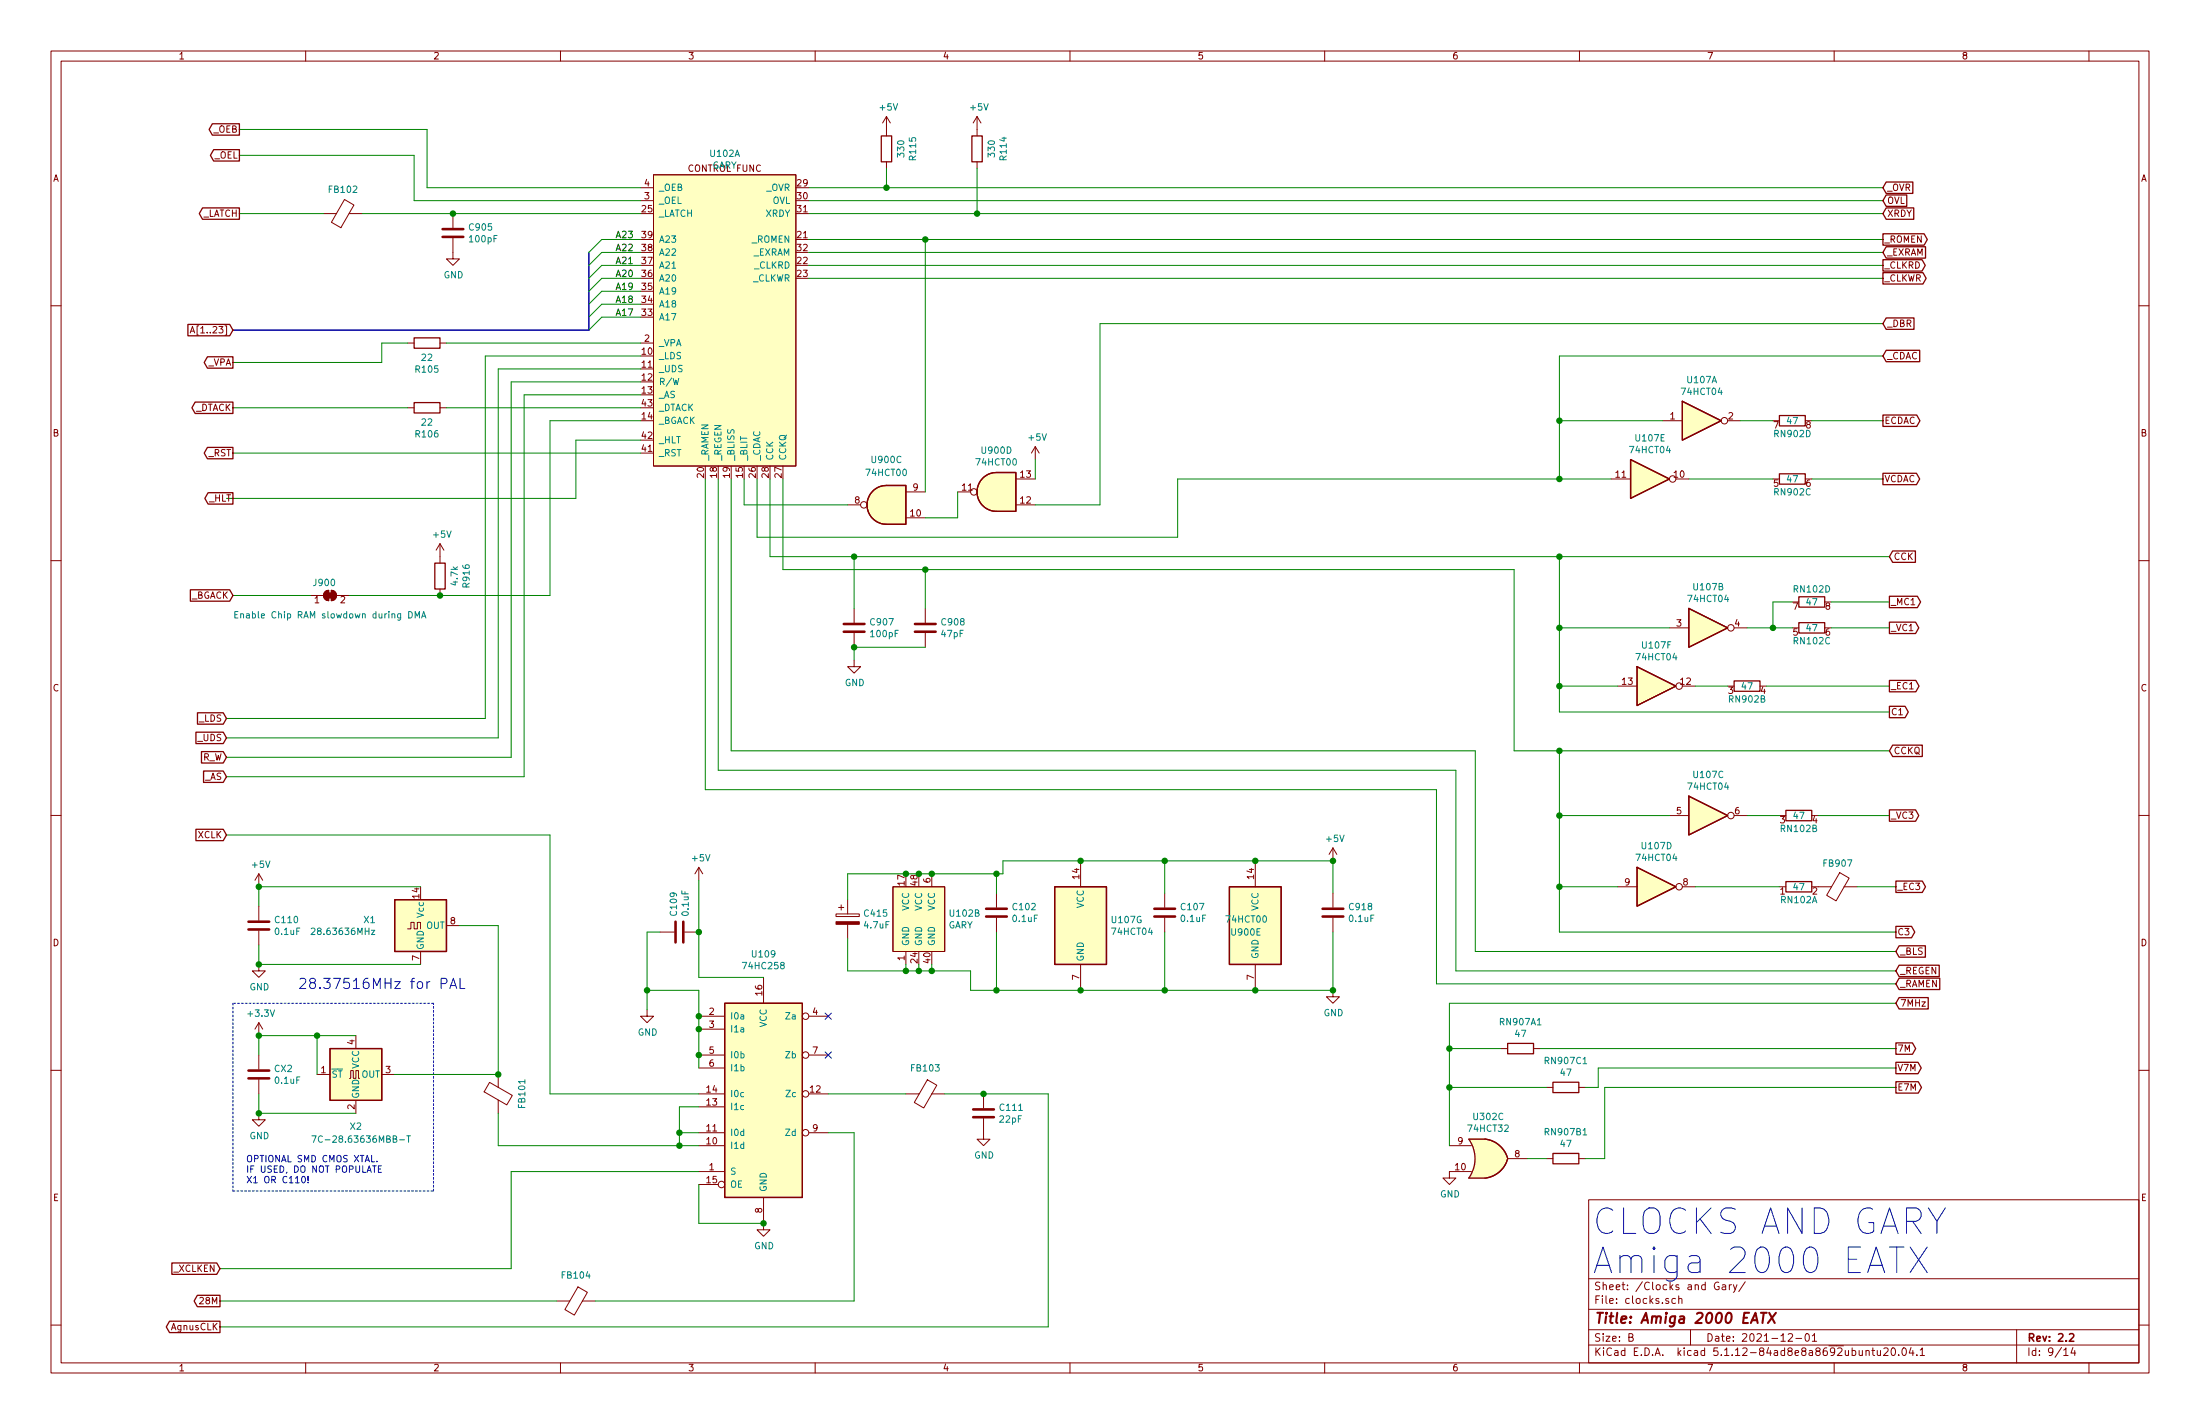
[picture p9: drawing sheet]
<svg xmlns="http://www.w3.org/2000/svg" width="432mm" height="279mm" viewBox="0 0 432 279" stroke-linecap="round" stroke-linejoin="round" font-family="sans-serif">
<g fill="none" stroke="#840000" stroke-width=".2">
<path d="M10 10h411.8v259.4h-411.8zM12 12h407.8v255.4h-407.8zM60 10v2M110 10v2M160 10v2M210 10v2M260 10v2M310 10v2M360 10v2M410 10v2M67.6 39.1l1.9 1.1-2.6 4.5-1.9-1.1zM125.7 39.4h2.6"/>
<path d="M125.7 36.8h2.6M128.3 34.3h27.9v57.1h-27.9zM174 22.9l-.8 1.2M174 22.9v3.8M174 31.8v1.2M174 22.9l.8 1.2M191.8 22.9l-.8 1.2M191.8 22.9v3.8M191.8 31.8v1.2M191.8 22.9l.7 1.2M10 60h2M63.5 41.9h2.5"/>
<path d="M68.5 41.9h2.6M88.9 46.7v4.1h1.3l-1.3 1.3-1.3-1.3h1.3M88.9 41.9v2.8M419.8 60h2M37.3 65.3l.5-1.2 .4 1.2M37.5 65h.6M80 67.3h1.3M86.4 67.3h1.2M125.7 67.3h2.6M80 80h1.3M86.4 80h1.2M166.4 99.1h2.5"/>
<path d="M177.8 96.5h3.8M188 96.5h2.5M199.4 99.1h3.8M199.4 94h3.8M203.2 87.6l-.8 1.3M203.2 87.6v2.6M203.2 87.6l.8 1.3M316.2 94h3.8M326.4 82.6h3.8M328.9 94h2.6M339.1 82.6h2.5M10 110h2"/>
<path d="M61 116.8h2.5M63.9 116.1l.6-.3v2.1a1.02 1.02 0 0 1-1-.7 1.02 1.02 0 0 1 .4-1.1zM65 115.8a1.02 1.02 0 0 1 1 1 1.02 1.02 0 0 1-1 1.1zM66 116.8h2.6M86.4 106.7l-.8 1.3M86.4 106.7v3.8M86.4 115.6v1.2M86.4 106.7l.7 1.3M167.6 119.4v2.8M177.8 101.6h3.8M181.6 119.4v2.8M419.8 110h2"/>
<path d="M167.6 129.5v1.3h1.3l-1.3 1.3-1.2-1.3h1.2M167.6 124.2v2.8M181.6 124.2v2.8M317.5 134.6h3.8M327.7 123.2h3.8M330.2 134.6h2.5M340.4 123.2h2.5M10 160h2M419.8 160h2M50.8 171.5v2.5M50.8 177.8v2.8M50.8 171.5l-.8 1.2"/>
<path d="M50.8 171.5l.8 1.2M137.2 170.2l-.8 1.3M137.2 170.2v2.5M137.2 170.2l.7 1.3M164.1 179.3h4.6v.5h-4.6zM164.6 178.1h1M165.1 177.5v1.1M166.4 176.5v2.8M175.3 174h10.1v12.7h-10.1zM182.9 171.5v2.5M195.6 175.3v2.8M212.1 168.9v5.1"/>
<path d="M228.6 175.3v2.8M246.4 168.9v5.1M261.6 166.4v2.5M261.6 175.3v2.8M261.6 166.4l-.7 1.2M261.6 166.4l.8 1.2M317.5 174h3.8M327.7 160h3.8M330.2 174h2.5M340.4 160h2.5M356.9 174h2.6M361.1 171.2l1.8 1.1-2.5 4.5-1.9-1.1z"/>
<path d="M361.9 174h2.6M50.8 189.2v1.3h1.3l-1.3 1.3-1.3-1.3h1.3M50.8 182.6v2.8M80 182.2h.6v-1.2h.7v1.2h.6v-1.2h.6v1.2M82.5 186.7v2.5M87.6 181.6h2.6M127 198.1v1.3h1.3l-1.3 1.3-1.3-1.3h1.3M129.5 182.9h2.8M134.4 182.9h2.8M137.2 199.4h5M149.9 191.8v5.1M158.7 199.4h3.9"/>
<path d="M166.4 181.4v2.8M177.8 186.7v2.5M195.6 180.1v2.8M212.1 189.2v5.1M228.6 180.1v2.8M246.4 189.2v5.1M261.6 194.3v1.3h1.3l-1.3 1.3-1.3-1.3h1.3M261.6 180.1v2.8M10 210h2M50.8 218.4v1.3h1.3l-1.3 1.3-1.3-1.3h1.3M50.8 200.7v2.5M50.8 207v2.8"/>
<path d="M50.8 211.8v2.8M50.8 200.7l-.8 1.2M50.8 200.7l.8 1.2M62.2 210.8h2.6M68.6 211.6h.2v-1.5h.5v1.5h.5v-1.5h.6v1.5h.2M69.8 203.2v2.5M69.8 215.9v2.5M74.9 210.8h2.6M96.1 212.4l4.5 2.5-1.1 1.9-4.5-2.6zM97.8 210.8v2.6M97.8 215.8v2.6M137.2 214.6h5"/>
<path d="M137.2 217.2h5M137.2 201.9h5M137.2 207h5M137.2 209.6h5M158.7 214.6h3.9M158.7 207h3.9M177.8 214.6h2.6M182 211.9l1.9 1-2.6 4.5-1.8-1.1zM182.9 214.6h2.5M193 219.5v4h1.3l-1.3 1.3-1.2-1.3h1.2M193 214.6v2.8M294.6 205.7h1.3"/>
<path d="M301 205.7h1.3M303.5 213.4h1.3M309.9 213.4h1.2M419.8 210h2M137.2 229.9h5M137.2 224.8h5M137.2 222.3h5M137.2 232.4h3.8M149.9 235v6.3h1.2l-1.2 1.3-1.3-1.3h1.3M158.7 222.3h3.9M284.5 224.8h4.3M288.8 229.9h-4.3v1.2h1.2l-1.2 1.3-1.3-1.3h1.3"/>
<path d="M295.9 227.3h3.8M303.5 227.3h1.3M309.9 227.3h1.2M311.8 235.4h108v32h-108zM10 260h2M109.2 255.3h2.6M113.4 252.5l1.9 1.1-2.6 4.4-1.8-1.1zM114.3 255.3h2.5M311.8 256.9h108M311.8 250.9h108M327.5 254.8h-.4l-.2 .2 .1 .2 .5 .1v.4h-.6M328.9 254.8h-.5l-.3 .2 .2 .7h.6"/>
<path d="M329.5 254.9l.2-.1h.4v1M329.5 254.3v1.5M419.8 260h2M60 267.4v2M110 267.4v2M160 267.4v2M210 267.4v2M260 267.4v2M310 267.4v2M311.8 263.9h108M311.8 260.9h108M319.7 262.4l.7-.1 .1-.2-.1-.4h-.7v1.5h.6l.2-.2 .1-.3-.4-.3"/>
<path d="M331.8 260.9v3M351 261.8l.6-.1 .2 .4-.9 1.1h.9M352.5 262.6h1.1M354.4 261.8l.4-.1a.94 .94 0 0 1 0 1.5 .82 .82 0 0 1-.4-1.4zM355.7 262.1l.4-.4v1.5M355.7 263.2h.9M360 267.4v2M366.2 265.1l.2-.1h.4l.1 1M366.2 265v1M367.4 265h.5M367.6 264.5v1.3l.3 .2M368.5 265v.8a.37 .37 0 0 0 .6 0"/>
<path d="M369.1 265v1M369.7 264.6l.6-.1 .2 .1 .1 .3-.9 1.1h.9M371.3 264.6l.2-.1a.8 .8 0 0 1 .6 .7 .8 .8 0 0 1-.6 .8l-.2-.2-.1-.4zM372.7 265.8v.2M373.5 264.6l.2-.1a.8 .8 0 0 1 .5 .7 .8 .8 0 0 1-.5 .8l-.2-.2-.2-.4zM375.1 264.4l-.4 1.1h1M375.4 265v1M376.2 265.8v.2M376.9 264.9l.4-.4v1.5M376.9 266h.8M395.8 260.9v6.5M405.1 264.9l.4-.4v1.5"/>
<path d="M405.1 266h.8M406.9 264.4l-.4 1.1h.9M407.2 265v1M410 267.4v2"/>
<circle cx="169.5" cy="99.1" r=".63"/>
<circle cx="191.1" cy="96.5" r=".63"/>
<circle cx="328.3" cy="94" r=".63"/>
<circle cx="338.5" cy="82.5" r=".63"/>
<circle cx="329.6" cy="134.6" r=".63"/>
<circle cx="339.7" cy="123.2" r=".63"/>
<circle cx="329.6" cy="174" r=".63"/>
<circle cx="339.7" cy="160" r=".63"/>
<circle cx="158.1" cy="199.4" r=".63"/>
<circle cx="158.1" cy="214.6" r=".63"/>
<circle cx="158.1" cy="207" r=".63"/>
<circle cx="141.6" cy="232.4" r=".63"/>
<circle cx="158.1" cy="222.2" r=".63"/>
</g>
<path d="M406.2 261.8l.6-.1 .2 .4-.9 1.1h.9" fill="none" stroke="#840000" stroke-width=".3"/>
<path d="M345.6 257.6h1.2M346.2 257.6l-.3 2M347.2 257.6l1.1 2M348.6 257.6l-1.6 2" fill="none" stroke="#840000" stroke-width=".41"/>
<g fill="none" stroke="#840000" stroke-width=".25">
<path d="M41.7 24.3h5.3v2.2h-5.3l-.7-1.1zM41.9 29.4h5.1v2.2h-5.1l-.6-1.1zM173 26.7h2v5.1h-2zM190.8 26.7h2v5.1h-2zM370.2 38.3h4v2.2h-4l-.6-1.1zM370.2 35.7h5.2v2.2h-5.2l-.6-1.1zM39.8 40.8h7.2v2.2h-7.2l-.7-1.1zM369.6 51h7.6l.7 1.1-.7 1.1h-7.6zM369.6 53.5h7.8l.7 1.1-.7 1.1h-7.8zM369.6 45.9h8l.7 1.1-.7 1.1h-8zM370.2 40.8h5.4v2.2h-5.4l-.6-1.1zM370.2 48.4h7.7v2.2h-7.7l-.6-1.1z"/>
<path d="M36.9 63.7h8.2l.6 1.1-.6 1.1h-8.2zM38.3 78.9h7.4v2.2h-7.4l-.6-1.1zM40.7 70h5v2.2h-5l-.6-1.1zM81.3 66.3h5.1v2h-5.1zM81.3 79h5.1v2h-5.1zM330.2 78.7l7.6 3.9-7.6 3.8zM370.2 62.4h5.5v2.2h-5.5l-.6-1.1zM370.2 68.7h6.6v2.3h-6.6l-.6-1.1zM40.7 87.8h5v2.2h-5l-.6-1.1zM40.8 96.7h4.9v2.2h-4.9l-.6-1.1zM171.3 96.4a3.7 3.7 0 0 1 2.7-1.1h3.8v7.6h-3.8a3.8 3.8 0 0 1-3.5-2.4 3.8 3.8 0 0 1 .8-4.1zM192.9 93.8a3.7 3.7 0 0 1 2.7-1.1h3.8v7.6h-3.8a3.8 3.8 0 0 1-3.5-2.3 3.8 3.8 0 0 1 .8-4.2z"/>
<path d="M320 90.2l7.7 3.8-7.7 3.8zM349.2 93h5.1v2h-5.1zM349.2 81.5h5.1v2.1h-5.1zM369.6 92.9h6.5l.7 1.1-.7 1.1h-6.5zM369.6 81.4h6.6l.6 1.2-.6 1.1h-6.6zM37.4 115.7h7.7l.6 1.1-.6 1.2h-7.7zM85.3 110.5h2.1v5.1h-2.1zM331.5 119.4l7.6 3.8-7.6 3.8zM353.1 117.1h5v2h-5zM370.8 117h5.5l.7 1.1-.7 1.1h-5.5zM371.5 108.1h4.4v2.2h-4.4l-.7-1.1zM38.8 139.9h5l.6 1.1-.6 1.1h-5z"/>
<path d="M321.3 130.8l7.6 3.8-7.6 3.8zM340.4 133.6h5v2h-5zM353.1 122.2h5v2h-5zM370.8 138.6h3.1l.6 1.1-.6 1.1h-3.1zM370.8 133.5h5.2l.7 1.1-.7 1.1h-5.2zM370.8 122.1h5.2l.6 1.1-.6 1.1h-5.2zM38.5 143.7h5.3l.6 1.1-.6 1.1h-5.3zM39.5 147.5h4.3l.6 1.1-.6 1.1h-4.3zM40 151.3h3.8l.6 1.1-.6 1.1h-3.8zM331.5 156.2l7.6 3.8-7.6 3.8zM350.5 159h5.1v2h-5.1zM370.8 158.9h5.2l.6 1.1-.6 1.1h-5.2z"/>
<path d="M371.5 146.2h5.8v2.2h-5.8l-.7-1.1zM38.5 162.7h5.3l.6 1.1-.6 1.1h-5.3zM77.5 176.5h10.1v10.2h-10.1zM207 174h10.2v15.2h-10.2zM241.3 174h10.2v15.2h-10.2zM321.3 170.2l7.6 3.8-7.6 3.8zM350.5 173h5.1v2h-5.1zM372.1 172.9h5.2l.6 1.1-.6 1.1h-5.2zM142.2 196.9h15.3v38.1h-15.3zM372.1 181.8h3.1l.6 1.1-.6 1.1h-3.1zM372.7 189.4h7.9v2.2h-7.9l-.6-1.1zM372.7 185.6h5.2v2.2h-5.2l-.6-1.1z"/>
<path d="M372.7 191.9h8v2.3h-8l-.6-1.2zM372.7 195.7h5.8v2.3h-5.8l-.6-1.1zM64.8 205.7h10.1v10.2h-10.1zM295.9 204.7h5.1v2.1h-5.1zM304.8 212.3h5.1v2.1h-5.1zM372.1 204.6h3.3l.6 1.1-.6 1.2h-3.3zM372.1 208.4h4.4l.6 1.2-.6 1.1h-4.4zM372.1 212.2h4.4l.6 1.2-.6 1.1h-4.4zM288.3 223.5h3.2a5.2 5.2 0 0 1 4.4 3.8M288.3 223.5a6.6 6.6 0 0 1 0 7.6M295.9 227.4a5.2 5.2 0 0 1-4.4 3.8l-3.2-.1M304.8 226.3h5.1v2h-5.1z"/>
<path d="M33.3 259.2h9.9v2.3h-9.9l-.7-1.1zM33.7 247.8h8.8l.7 1.1-.7 1.1h-8.8zM38.7 254.2h4.5v2.2h-4.5l-.6-1.1z"/>
</g>
<g fill="none" stroke="#840000" stroke-width=".51">
<path d="M86.9 46.5h4M86.9 45h4M165.6 124h4.1M165.6 122.4h4.1M179.6 124h4M179.6 122.4h4M193.5 179.8h4.1M193.5 178.3h4.1M226.6 179.8h4M226.6 178.3h4M259.6 179.8h4.1M259.6 178.3h4.1"/>
<path d="M48.8 182.4h4M48.8 180.8h4M132.6 180.8v4.1M134.1 180.8v4.1M48.8 211.6h4M48.8 210.1h4M191 219.2h4.1M191 217.7h4.1"/>
</g>
<g fill="#840000" stroke="#840000" stroke-width=".2">
<path d="M63.9 116.1l.6-.3v2.1a1.02 1.02 0 0 1-1-.7 1.02 1.02 0 0 1 .4-1.1z"/>
<path d="M65 115.8a1.02 1.02 0 0 1 1 1 1.02 1.02 0 0 1-1 1.1z"/>
<path d="M64.3 116.3h1v1h-1z"/>
<path d="M164.1 180.8h4.6v.6h-4.6z"/>
</g>
<g fill="none" stroke="#008484" stroke-width=".2">
<path d="M46.7 120h-.6v1.3h.6M80.2 120a.64 .64 0 0 1 .7 .6 .64 .64 0 0 1-.7 .7zM46.1 120.6h.4M81.5 121.3v-1.3l.4 .9 .4-.9v1.3M82.8 121.3l.4-1.3 .4 1.3M82.9 120.9h.6M61.1 182.2l.5-.1 .2 .3-.8 1h.8M72.9 182.5h.7l-.7 .9h.7M61.2 222.9h.9l-.6 1.2M78.4 223.6h1M79.8 222.9h.8M80.2 222.9v1.2"/>
<path d="M310.7 222.7h.7"/>
</g>
<g fill="#ffffc2" stroke="#ffffc2" stroke-width=".2">
<path d="M207 174h10.2v15.2h-10.2z"/>
<path d="M192.9 93.8a3.7 3.7 0 0 1 2.7-1.1v7.6a3.8 3.8 0 0 1-3.5-2.3 3.8 3.8 0 0 1 .8-4.2z"/>
<path d="M195.6 92.7h3.8v7.6h-3.8z"/>
<path d="M171.3 96.4a3.7 3.7 0 0 1 2.7-1.1v7.6a3.8 3.8 0 0 1-3.5-2.4 3.8 3.8 0 0 1 .8-4.1z"/>
<path d="M174 95.3h3.8v7.6h-3.8z"/>
<path d="M175.3 174h10.1v12.7h-10.1z"/>
<path d="M241.3 174h10.2v15.2h-10.2z"/>
<path d="M128.3 34.3h27.9v57.1h-27.9z"/>
<path d="M291.5 223.5a5.2 5.2 0 0 1 4.4 3.8l-5 1.4z"/>
<path d="M290.9 226l5 1.4a5.2 5.2 0 0 1-4.4 3.8z"/>
<path d="M288.3 231.1h3.2z"/>
<path d="M288.3 223.5h3.2z"/>
<path d="M288.3 223.5h3.2v7.6h-3.2a6.7 6.7 0 0 0 0-7.6z"/>
<path d="M321.3 170.2l7.6 3.8-7.6 3.8z"/>
<path d="M331.5 156.2l7.6 3.8-7.6 3.8z"/>
<path d="M321.3 130.8l7.6 3.8-7.6 3.8z"/>
<path d="M331.5 119.4l7.6 3.8-7.6 3.8z"/>
<path d="M320 90.2l7.7 3.8-7.7 3.8z"/>
<path d="M330.2 78.7l7.6 3.9-7.6 3.8z"/>
<path d="M142.2 196.9h15.3v38.1h-15.3z"/>
<path d="M77.5 176.5h10.1v10.2h-10.1z"/>
<path d="M64.8 205.7h10.1v10.2h-10.1z"/>
</g>
<path d="M45.7 196.9v36.8M85.1 196.9h-39.4M45.7 233.7h39.4M85.1 233.7v-36.8" fill="none" stroke="#0000c2" stroke-width=".2" stroke-dasharray=".4 .4"/>
<path d="M115.6 49.5v15.3h-69.9" fill="none" stroke="#000084" stroke-width=".3"/>
<g fill="none" stroke="#008400" stroke-width=".2">
<path d="M47 30.5h34.3v8.9h44.4M47 25.4h36.8v11.4h41.9M158.7 39.4h210.9M158.7 36.8h210.9M174 33v3.8M191.8 33v8.9M47 41.9h16.5M71.1 41.9h54.6M125.7 47h-7.6l-2.5 2.5M125.7 54.6h-7.6l-2.5 2.6M125.7 52.1h-7.6l-2.5 2.5M125.7 49.5h-7.6l-2.5 2.6"/>
<path d="M125.7 57.2h-7.6l-2.5 2.5M125.7 59.7h-7.6l-2.5 2.5M158.7 47h210.9M158.7 54.6h210.9M158.7 52.1h210.9M158.7 49.5h210.9M158.7 41.9h210.9M181.6 47v49.5M80 67.3h-5.1v3.8h-29.2M87.6 67.3h38.1M125.7 74.9h-25.4v73.7h-55.9M125.7 72.4h-27.9v72.4h-53.4"/>
<path d="M125.7 69.9h-30.5v71.1h-50.8M125.7 77.5h-22.8v74.9h-58.5M125.7 62.2h-7.6l-2.5 2.6M369.6 69.9h-63.5v24.1M369.6 63.5h-153.7v35.6h-12.7M45.7 80h34.3M45.7 88.9h80M87.6 80h38.1M125.7 82.6h-17.8v34.2h-39.3M125.7 86.4h-12.7v11.4h-68.6M138.4 94v60.9h143.5v38.1h90.2M141 94v57.1h144.7v39.4h86.4"/>
<path d="M143.5 94v53.3h146.1v39.4h82.5M146 94v5.1h20.4M148.6 94v11.4h82.5v-11.4h85.1M151.1 94v15.2h219.7M153.7 94v17.8h143.5v35.5h73.6M188 96.5v5.1h-6.4M203.2 90.2v3.8M306.1 82.6h20.3M331.5 94h16.5M341.6 82.6h6.4M355.6 94h14M355.6 82.6h14"/>
<path d="M45.7 116.8h15.3M167.6 109.2v10.2M181.6 111.8v7.6M306.1 109.2v30.5h64.7M351.8 118.1h-3.8v5.1M359.4 118.1h11.4M181.6 127h-14v2.5M306.1 134.6h11.4M306.1 123.2h21.6M332.7 134.6h6.4M342.9 123.2h8.9M346.7 134.6h24.1"/>
<path d="M359.4 123.2h11.4M306.1 147.3v35.6h66M44.4 163.8h63.5v50.8h29.3M82.5 174h-31.7v3.8M137.2 172.7v19.1h12.7M195.6 171.5v3.8M228.6 168.9v6.4M261.6 175.3v-6.4h-64.8v2.6h-30.4v5M306.1 160h21.6M306.1 174h11.4M332.7 174h16.5M342.9 160h6.3"/>
<path d="M356.9 160h13.9M364.5 174h7.6M50.8 185.4v3.8h31.7M90.2 181.6h7.6v29.2h-20.3M127 194.3h10.2v15.3M129.5 182.9h-2.5v15.2M177.8 189.2v1.3M180.3 189.2v1.3M182.9 189.2v1.3M195.6 182.9v11.4M228.6 182.9v11.4M261.6 182.9v11.4h-71.1v-3.8h-24.1v-6.3"/>
<path d="M372.1 196.9h-87.6v27.9M50.8 214.6v3.8h19M62.2 203.2v7.6M69.8 203.2h-19v3.8M97.8 218.4v6.4h39.4M137.2 217.2h-3.9v7.6M162.6 214.6h15.2M185.4 214.6h20.3v45.8h-162.5M284.5 213.4h19M284.5 205.7h10.1M302.3 205.7h69.8M372.1 213.4h-57.1v13.9h-3.9"/>
<path d="M372.1 209.6h-58.4v3.8h-2.6M133.3 222.3h3.9M137.2 229.9h-36.9v19h-57.1M137.2 232.4v7.6h12.7M162.6 222.3h5v33h-50.8M299.7 227.3h3.8M43.2 255.3h66"/>
</g>
<g fill="none" stroke="#0000c2" stroke-width=".2">
<path d="M86.6 193h.8a.54 .54 0 0 0 .4-.5 .54 .54 0 0 0-.4-.6h-.8v2.1M88.3 194l.7-2.1 .6 2.1M88.5 193.4h.9M90.3 191.9v2.1h1M59.3 230.9l.2-.1a.67 .67 0 0 1 .5 .6 .67 .67 0 0 1-.5 .7l-.3-.5zM60.5 232v.1M60.5 230.8v.8M72.9 226.7v1.3h.6M73.1 228.8h.7M74 227.8v.2M74.3 229.4h.4M74.9 228.8h-.6v1.2h.6"/>
<path d="M378.5 237l1.7 2.6 1.6-2.6M372.3 244.7v5M374.9 244.7l3.4 5M378.3 244.7l-3.4 5"/>
</g>
<g fill="#008400" stroke="#008400" stroke-width=".25">
<circle cx="246.4" cy="194.3" r=".51"/>
<circle cx="246.4" cy="168.9" r=".51"/>
<circle cx="50.8" cy="203.2" r=".51"/>
<circle cx="50.8" cy="218.4" r=".51"/>
<circle cx="261.6" cy="194.3" r=".51"/>
<circle cx="261.6" cy="168.9" r=".51"/>
<circle cx="181.6" cy="47" r=".51"/>
<circle cx="133.4" cy="222.3" r=".51"/>
<circle cx="284.5" cy="213.4" r=".51"/>
<circle cx="133.4" cy="224.8" r=".51"/>
<circle cx="306.1" cy="123.2" r=".51"/>
<circle cx="86.4" cy="116.8" r=".51"/>
<circle cx="137.2" cy="182.9" r=".51"/>
<circle cx="127" cy="194.3" r=".51"/>
<circle cx="306.1" cy="134.6" r=".51"/>
<circle cx="137.2" cy="201.9" r=".51"/>
<circle cx="62.2" cy="203.2" r=".51"/>
<circle cx="195.6" cy="171.5" r=".51"/>
<circle cx="180.3" cy="171.5" r=".51"/>
<circle cx="193" cy="214.6" r=".51"/>
<circle cx="97.8" cy="210.8" r=".51"/>
<circle cx="182.9" cy="171.5" r=".51"/>
<circle cx="137.2" cy="207" r=".51"/>
<circle cx="228.6" cy="168.9" r=".51"/>
<circle cx="306.1" cy="82.6" r=".51"/>
<circle cx="137.2" cy="199.4" r=".51"/>
<circle cx="228.6" cy="194.3" r=".51"/>
<circle cx="177.8" cy="190.5" r=".51"/>
<circle cx="149.9" cy="240" r=".51"/>
<circle cx="180.3" cy="190.5" r=".51"/>
<circle cx="182.9" cy="190.5" r=".51"/>
<circle cx="212.1" cy="194.3" r=".51"/>
<circle cx="212.1" cy="168.9" r=".51"/>
<circle cx="306.1" cy="160" r=".51"/>
<circle cx="348" cy="123.2" r=".51"/>
<circle cx="88.9" cy="41.9" r=".51"/>
<circle cx="306.1" cy="174" r=".51"/>
<circle cx="50.8" cy="174" r=".51"/>
<circle cx="50.8" cy="189.2" r=".51"/>
<circle cx="174" cy="36.8" r=".51"/>
<circle cx="181.6" cy="111.8" r=".51"/>
<circle cx="306.1" cy="147.3" r=".51"/>
<circle cx="167.6" cy="109.2" r=".51"/>
<circle cx="177.8" cy="171.5" r=".51"/>
<circle cx="195.6" cy="194.3" r=".51"/>
<circle cx="284.5" cy="205.7" r=".51"/>
<circle cx="167.6" cy="127" r=".51"/>
<circle cx="306.1" cy="109.2" r=".51"/>
<circle cx="191.8" cy="41.9" r=".51"/>
<circle cx="306.1" cy="94" r=".51"/>
</g>
<path d="M162 198.8l1.2 1.2M163.2 198.8l-1.2 1.2M162 206.4l1.2 1.2M163.2 206.4l-1.2 1.2" fill="none" stroke="#000084" stroke-width=".2"/>
<g font-size="7" fill="#0000c2">
<text x="312.4" y="242.3">CLOCKS AND GARY</text>
<text x="312.4" y="249.9">Amiga 2000 EATX</text>
</g>
<text font-size="2.8" fill="#0000c2" x="58.4" y="194.1">28.37516MHz for PAL</text>
<text font-size="2.8" fill="#840000" x="312.8" y="259.7">Title: Amiga 2000 EATX</text>
<g font-size="2.1" fill="#840000">
<text x="312.8" y="255.8">File: clocks.sch</text>
<text x="312.8" y="253.1">Sheet: /Clocks and Gary/</text>
<text x="312.8" y="263.2">Size: B</text>
<text x="334.8" y="263.2">Date: 2021-12-01</text>
<text x="397.8" y="263.2">Rev: 2.2</text>
<text x="312.8" y="266">KiCad E.D.A. kicad 5.1.12-84ad8e8a8692ubuntu20.04.1</text>
<text x="397.8" y="266">Id: 9/14</text>
</g>
<g font-size="1.8" fill="#840000">
<text x="35" y="11.6">1</text>
<text x="85" y="11.6">2</text>
<text x="135" y="11.6">3</text>
<text x="185" y="11.6">4</text>
<text x="235" y="11.6">5</text>
<text x="285" y="11.6">6</text>
<text x="335" y="11.6">7</text>
<text x="385" y="11.6">8</text>
<text x="41.9" y="26">_OEB</text>
<text x="10.4" y="35.6">A</text>
<text x="42.1" y="31.1">_OEL</text>
<text x="135.2" y="33.7">CONTROL FUNC</text>
<text x="420.2" y="35.6">A</text>
<text x="126" y="41.7">25</text>
<text x="126.5" y="39.1">3</text>
<text x="126.5" y="36.6">4</text>
<text x="156.5" y="36.6">29</text>
<text x="156.5" y="39.1">30</text>
<text x="156.5" y="41.7">31</text>
<text x="370.4" y="40">OVL</text>
<text x="370.4" y="37.5">_OVR</text>
<text x="39.8" y="42.5">_LATCH</text>
<text x="126" y="46.7">39</text>
<text x="156.5" y="46.7">21</text>
<text x="369.8" y="47.6">_ROMEN</text>
<text x="370.4" y="42.5">XRDY</text>
<text x="126" y="51.8">37</text>
<text x="126" y="49.3">38</text>
<text x="156.5" y="51.8">22</text>
<text x="156.5" y="49.3">32</text>
<text x="369.8" y="52.7">_CLKRD</text>
<text x="370.4" y="50.2">_EXRAM</text>
<text x="126" y="59.4">34</text>
<text x="126" y="56.9">35</text>
<text x="126" y="54.4">36</text>
<text x="156.5" y="54.4">23</text>
<text x="369.8" y="55.2">_CLKWR</text>
<text x="38.5" y="65.4">A[1..23]</text>
<text x="126" y="62">33</text>
<text x="370.4" y="64.1">_DBR</text>
<text x="40.8" y="71.8">_VPA</text>
<text x="126" y="69.6">10</text>
<text x="126.5" y="67.1">2</text>
<text x="370.4" y="70.5">_CDAC</text>
<text x="126" y="72.1">11</text>
<text x="126" y="74.7">12</text>
<text x="126" y="77.2">13</text>
<text x="38.3" y="80.6">_DTACK</text>
<text x="126" y="82.3">14</text>
<text x="126" y="79.8">43</text>
<text x="327.8" y="82.3">1</text>
<text x="339.2" y="82.3">2</text>
<text x="369.8" y="83.2">ECDAC</text>
<text x="10.4" y="85.6">B</text>
<text x="40.9" y="89.5">_RST</text>
<text x="126" y="88.6">41</text>
<text x="126" y="86.1">42</text>
<text x="348.1" y="84.1">7</text>
<text x="354.5" y="84.1">8</text>
<text x="420.2" y="85.6">B</text>
<text x="138.2" y="93.7" transform="rotate(-90 138.2 93.7)">20</text>
<text x="140.7" y="93.7" transform="rotate(-90 140.7 93.7)">18</text>
<text x="143.3" y="93.7" transform="rotate(-90 143.3 93.7)">19</text>
<text x="145.8" y="93.7" transform="rotate(-90 145.8 93.7)">15</text>
<text x="148.3" y="93.7" transform="rotate(-90 148.3 93.7)">26</text>
<text x="150.9" y="93.7" transform="rotate(-90 150.9 93.7)">28</text>
<text x="153.4" y="93.7" transform="rotate(-90 153.4 93.7)">27</text>
<text x="200.3" y="93.7">13</text>
<text x="317.2" y="93.7">11</text>
<text x="328.6" y="93.7">10</text>
<text x="348.1" y="95.5">5</text>
<text x="354.5" y="95.5">6</text>
<text x="369.8" y="94.6">VCDAC</text>
<text x="41" y="98.4">_HLT</text>
<text x="167.8" y="98.8">8</text>
<text x="178.7" y="101.3">10</text>
<text x="179.2" y="96.3">9</text>
<text x="188.9" y="96.3">11</text>
<text x="200.3" y="98.8">12</text>
<text x="371.6" y="109.9">CCK</text>
<text x="37.5" y="117.5">_BGACK</text>
<text x="61.7" y="118.4">1</text>
<text x="66.8" y="118.4">2</text>
<text x="351.9" y="119.6">7</text>
<text x="358.3" y="119.6">8</text>
<text x="371.1" y="118.7">_MC1</text>
<text x="329.1" y="122.9">3</text>
<text x="340.5" y="122.9">4</text>
<text x="351.9" y="124.7">5</text>
<text x="358.3" y="124.7">6</text>
<text x="371.1" y="123.8">_VC1</text>
<text x="10.4" y="135.6">C</text>
<text x="318.4" y="134.4">13</text>
<text x="329.9" y="134.4">12</text>
<text x="339.2" y="136.1">3</text>
<text x="345.6" y="136.1">4</text>
<text x="371.1" y="135.3">_EC1</text>
<text x="420.2" y="135.6">C</text>
<text x="39.1" y="141.6">_LDS</text>
<text x="371.1" y="140.3">C1</text>
<text x="38.9" y="145.4">_UDS</text>
<text x="39.7" y="149.2">R_W</text>
<text x="371.6" y="148">CCKQ</text>
<text x="40.2" y="153">_AS</text>
<text x="329.1" y="159.8">5</text>
<text x="340.5" y="159.8">6</text>
<text x="349.4" y="161.5">3</text>
<text x="355.8" y="161.5">4</text>
<text x="371.1" y="160.7">_VC3</text>
<text x="38.8" y="164.5">XCLK</text>
<text x="177.5" y="173.7" transform="rotate(-90 177.5 173.7)">17</text>
<text x="180.1" y="173.7" transform="rotate(-90 180.1 173.7)">48</text>
<text x="182.6" y="173.2" transform="rotate(-90 182.6 173.2)">6</text>
<text x="211.8" y="172.4" transform="rotate(-90 211.8 172.4)">14</text>
<text x="246.1" y="172.4" transform="rotate(-90 246.1 172.4)">14</text>
<text x="318.9" y="173.7">9</text>
<text x="330.4" y="173.7">8</text>
<text x="82.3" y="176.2" transform="rotate(-90 82.3 176.2)">14</text>
<text x="349.4" y="175.5">1</text>
<text x="355.8" y="175.5">2</text>
<text x="372.4" y="174.6">_EC3</text>
<text x="10.4" y="185.6">D</text>
<text x="88.4" y="181.4">8</text>
<text x="372.4" y="183.5">C3</text>
<text x="420.2" y="185.6">D</text>
<text x="82.3" y="188.4" transform="rotate(-90 82.3 188.4)">7</text>
<text x="177.5" y="188.4" transform="rotate(-90 177.5 188.4)">1</text>
<text x="180.1" y="188.9" transform="rotate(-90 180.1 188.9)">24</text>
<text x="182.6" y="188.9" transform="rotate(-90 182.6 188.9)">40</text>
<text x="372.9" y="191.1">_REGEN</text>
<text x="372.9" y="187.3">_BLS</text>
<text x="149.6" y="195.3" transform="rotate(-90 149.6 195.3)">16</text>
<text x="211.8" y="192.3" transform="rotate(-90 211.8 192.3)">7</text>
<text x="246.1" y="192.3" transform="rotate(-90 246.1 192.3)">7</text>
<text x="372.9" y="193.7">_RAMEN</text>
<text x="372.9" y="197.5">7MHz</text>
<text x="139.2" y="199.1">2</text>
<text x="139.2" y="201.7">3</text>
<text x="159.5" y="199.1">4</text>
<text x="69.6" y="205" transform="rotate(-90 69.6 205)">4</text>
<text x="139.2" y="206.8">5</text>
<text x="139.2" y="209.3">6</text>
<text x="159.5" y="206.8">7</text>
<text x="372.4" y="206.4">7M</text>
<text x="63" y="210.6">1</text>
<text x="75.7" y="210.6">3</text>
<text x="138.7" y="214.4">14</text>
<text x="159.1" y="214.4">12</text>
<text x="372.4" y="210.2">V7M</text>
<text x="372.4" y="214">E7M</text>
<text x="69.6" y="217.7" transform="rotate(-90 69.6 217.7)">2</text>
<text x="138.7" y="222">11</text>
<text x="138.7" y="216.9">13</text>
<text x="159.5" y="222">9</text>
<text x="138.7" y="224.5">10</text>
<text x="286.2" y="224.5">9</text>
<text x="297.3" y="227.1">8</text>
<text x="138.7" y="232.2">15</text>
<text x="139.2" y="229.6">1</text>
<text x="285.7" y="229.6">10</text>
<text x="10.4" y="235.6">E</text>
<text x="149.6" y="238" transform="rotate(-90 149.6 238)">8</text>
<text x="420.2" y="235.6">E</text>
<text x="34.1" y="249.6">_XCLKEN</text>
<text x="39.5" y="255.9">28M</text>
<text x="33.6" y="261">AgnusCLK</text>
<text x="35" y="269">1</text>
<text x="85" y="269">2</text>
<text x="135" y="269">3</text>
<text x="185" y="269">4</text>
<text x="235" y="269">5</text>
<text x="285" y="269">6</text>
<text x="335" y="269">7</text>
<text x="385" y="269">8</text>
</g>
<g font-size="1.8" fill="#008484">
<text x="172.8" y="21.7">+5V</text>
<text x="190.6" y="21.7">+5V</text>
<text x="139.5" y="30.8">U102A</text>
<text x="139.7" y="33.1">GARY</text>
<text x="177.5" y="30.7" transform="rotate(-90 177.5 30.7)">330</text>
<text x="179.8" y="31.3" transform="rotate(-90 179.8 31.3)">R115</text>
<text x="195.3" y="30.7" transform="rotate(-90 195.3 30.7)">330</text>
<text x="197.6" y="31.3" transform="rotate(-90 197.6 31.3)">R114</text>
<text x="64.7" y="37.8">FB102</text>
<text x="129.3" y="40">_OEL</text>
<text x="129.3" y="37.5">_OEB</text>
<text x="150.4" y="37.5">_OVR</text>
<text x="151.6" y="40">OVL</text>
<text x="92.2" y="45.2">C905</text>
<text x="92.3" y="47.5">100pF</text>
<text x="129.3" y="42.5">_LATCH</text>
<text x="129.3" y="47.6">A23</text>
<text x="147.6" y="47.6">_ROMEN</text>
<text x="150.3" y="42.5">XRDY</text>
<text x="129.3" y="52.7">A21</text>
<text x="129.3" y="50.2">A22</text>
<text x="147.8" y="50.2">_EXRAM</text>
<text x="148" y="52.7">_CLKRD</text>
<text x="87.1" y="54.6">GND</text>
<text x="129.3" y="57.8">A19</text>
<text x="129.3" y="55.2">A20</text>
<text x="147.6" y="55.2">_CLKWR</text>
<text x="129.3" y="62.9">A17</text>
<text x="129.3" y="60.3">A18</text>
<text x="82.8" y="70.8">22</text>
<text x="129.3" y="70.5">_LDS</text>
<text x="129.3" y="67.9">_VPA</text>
<text x="81.7" y="73.1">R105</text>
<text x="129.3" y="73">_UDS</text>
<text x="129.3" y="75.6">R/W</text>
<text x="330.2" y="77.5">74HCT04</text>
<text x="331.3" y="75.2">U107A</text>
<text x="82.8" y="83.5">22</text>
<text x="129.3" y="78.1">_AS</text>
<text x="129.3" y="83.2">_BGACK</text>
<text x="129.3" y="80.6">_DTACK</text>
<text x="350.8" y="83.2">47</text>
<text x="81.7" y="85.8">R106</text>
<text x="129.3" y="89.5">_RST</text>
<text x="129.3" y="87">_HLT</text>
<text x="192.8" y="89">U900D</text>
<text x="202" y="86.5">+5V</text>
<text x="320.1" y="88.9">74HCT04</text>
<text x="321.2" y="86.6">U107E</text>
<text x="348.4" y="85.8">RN902D</text>
<text x="139.1" y="90.4" transform="rotate(-90 139.1 90.4)">_RAMEN</text>
<text x="141.6" y="90.4" transform="rotate(-90 141.6 90.4)">_REGEN</text>
<text x="144.1" y="90.4" transform="rotate(-90 144.1 90.4)">_BLISS</text>
<text x="146.7" y="90.4" transform="rotate(-90 146.7 90.4)">_BLIT</text>
<text x="149.2" y="90.4" transform="rotate(-90 149.2 90.4)">_CDAC</text>
<text x="151.8" y="90.4" transform="rotate(-90 151.8 90.4)">CCK</text>
<text x="154.3" y="90.4" transform="rotate(-90 154.3 90.4)">CCKQ</text>
<text x="170.2" y="93.4">74HCT00</text>
<text x="171.2" y="90.9">U900C</text>
<text x="191.8" y="91.3">74HCT00</text>
<text x="350.8" y="94.7">47</text>
<text x="348.4" y="97.2">RN902C</text>
<text x="85.1" y="105.5">+5V</text>
<text x="61.7" y="115">J900</text>
<text x="89.9" y="114.8" transform="rotate(-90 89.9 114.8)">4.7k</text>
<text x="92.2" y="115.1" transform="rotate(-90 92.2 115.1)">R916</text>
<text x="331.5" y="118.1">74HCT04</text>
<text x="332.5" y="115.8">U107B</text>
<text x="352.2" y="116.3">RN102D</text>
<text x="354.6" y="118.8">47</text>
<text x="47.6" y="121.3">Enable Chip RAM slowdown during DMA</text>
<text x="171" y="122.7">C907</text>
<text x="171" y="125">100pF</text>
<text x="184.9" y="125">47pF</text>
<text x="184.9" y="122.7">C908</text>
<text x="354.6" y="123.9">47</text>
<text x="321.3" y="129.6">74HCT04</text>
<text x="322.5" y="127.3">U107F</text>
<text x="352.2" y="126.4">RN102C</text>
<text x="165.8" y="134.6">GND</text>
<text x="339.5" y="137.8">RN902B</text>
<text x="341.9" y="135.3">47</text>
<text x="331.5" y="155">74HCT04</text>
<text x="332.5" y="152.7">U107C</text>
<text x="352.1" y="160.7">47</text>
<text x="260.4" y="165.2">+5V</text>
<text x="322.4" y="166.6">U107D</text>
<text x="349.7" y="163.2">RN102B</text>
<text x="49.6" y="170.3">+5V</text>
<text x="135.9" y="169">+5V</text>
<text x="321.3" y="168.9">74HCT04</text>
<text x="358" y="170.1">FB907</text>
<text x="83.2" y="179.9" transform="rotate(-90 83.2 179.9)">Vcc</text>
<text x="132.9" y="179.5" transform="rotate(-90 132.9 179.5)">C109</text>
<text x="135.2" y="179.6" transform="rotate(-90 135.2 179.6)">0.1uF</text>
<text x="169.8" y="179.9">C415</text>
<text x="178.4" y="178.7" transform="rotate(-90 178.4 178.7)">VCC</text>
<text x="181" y="178.7" transform="rotate(-90 181 178.7)">VCC</text>
<text x="183.5" y="178.7" transform="rotate(-90 183.5 178.7)">VCC</text>
<text x="186.6" y="179.9">U102B</text>
<text x="198.9" y="178.6">C102</text>
<text x="212.7" y="178.2" transform="rotate(-90 212.7 178.2)">VCC</text>
<text x="231.9" y="178.6">C107</text>
<text x="247" y="178.7" transform="rotate(-90 247 178.7)">VCC</text>
<text x="264.9" y="178.6">C918</text>
<text x="349.7" y="177.2">RN102A</text>
<text x="352.1" y="174.7">47</text>
<text x="54.1" y="183.4">0.1uF</text>
<text x="54.1" y="181.1">C110</text>
<text x="61.8" y="183.4">28.63636MHz</text>
<text x="71.5" y="181.1">X1</text>
<text x="83.6" y="182.2">OUT</text>
<text x="169.7" y="182.2">4.7uF</text>
<text x="178.4" y="185.7" transform="rotate(-90 178.4 185.7)">GND</text>
<text x="181" y="185.7" transform="rotate(-90 181 185.7)">GND</text>
<text x="183.5" y="185.7" transform="rotate(-90 183.5 185.7)">GND</text>
<text x="186" y="182.2">GARY</text>
<text x="198.9" y="180.9">0.1uF</text>
<text x="218.3" y="181.1">U107G</text>
<text x="218.4" y="183.4">74HCT04</text>
<text x="231.9" y="180.9">0.1uF</text>
<text x="240.8" y="181">74HCT00</text>
<text x="241.8" y="183.6">U900E</text>
<text x="264.9" y="180.9">0.1uF</text>
<text x="83.2" y="186.4" transform="rotate(-90 83.2 186.4)">GND</text>
<text x="146.1" y="190.2">74HC258</text>
<text x="147.8" y="187.9">U109</text>
<text x="212.7" y="188.7" transform="rotate(-90 212.7 188.7)">GND</text>
<text x="247" y="188.2" transform="rotate(-90 247 188.2)">GND</text>
<text x="49" y="194.3">GND</text>
<text x="48.8" y="199.5">+3.3V</text>
<text x="125.2" y="203.2">GND</text>
<text x="143.3" y="200">I0a</text>
<text x="143.3" y="202.6">I1a</text>
<text x="150.5" y="201.6" transform="rotate(-90 150.5 201.6)">VCC</text>
<text x="154.4" y="200">Za</text>
<text x="259.8" y="199.4">GND</text>
<text x="294.6" y="201.2">RN907A1</text>
<text x="297.5" y="203.5">47</text>
<text x="70.5" y="209.7" transform="rotate(-90 70.5 209.7)">VCC</text>
<text x="143.3" y="207.6">I0b</text>
<text x="154.3" y="207.6">Zb</text>
<text x="303.5" y="208.8">RN907C1</text>
<text x="53.9" y="210.3">CX2</text>
<text x="54.1" y="212.6">0.1uF</text>
<text x="65" y="211.5">ST</text>
<text x="70.5" y="215.6" transform="rotate(-90 70.5 215.6)">GND</text>
<text x="70.9" y="211.5">OUT</text>
<text x="143.3" y="215.3">I0c</text>
<text x="143.3" y="210.2">I1b</text>
<text x="154.4" y="215.3">Zc</text>
<text x="179" y="210.2">FB103</text>
<text x="306.4" y="211.1">47</text>
<text x="68.8" y="221.7">X2</text>
<text x="103.1" y="217.3" transform="rotate(-90 103.1 217.3)">FB101</text>
<text x="143.3" y="217.8">I1c</text>
<text x="196.3" y="220.3">22pF</text>
<text x="196.4" y="218">C111</text>
<text x="289.4" y="219.8">U302C</text>
<text x="49" y="223.5">GND</text>
<text x="62.9" y="224.2">7C-28.63636MBB-T</text>
<text x="143.3" y="225.4">I1d</text>
<text x="143.3" y="222.9">I0d</text>
<text x="154.3" y="222.9">Zd</text>
<text x="191.2" y="227.3">GND</text>
<text x="288.3" y="222.1">74HCT32</text>
<text x="303.5" y="222.8">RN907B1</text>
<text x="306.4" y="225.1">47</text>
<text x="143.3" y="230.5">S</text>
<text x="143.3" y="233">OE</text>
<text x="150.5" y="233.9" transform="rotate(-90 150.5 233.9)">GND</text>
<text x="282.7" y="234.9">GND</text>
<text x="148" y="245.1">GND</text>
<text x="110.4" y="250.9">FB104</text>
</g>
<g font-size="1.8">
<text x="121.2" y="46.7">A23</text>
<text x="121.2" y="51.8">A21</text>
<text x="121.2" y="49.3">A22</text>
<text x="121.2" y="54.4">A20</text>
<text x="121.2" y="56.9">A19</text>
<text x="121.2" y="59.4">A18</text>
<text x="121.2" y="62">A17</text>
</g>
<g font-size="1.8" fill="#0000c2">
<text x="48.3" y="228">OPTIONAL SMD CMOS XTAL.</text>
<text x="48.3" y="230.1">IF USED, DO NOT POPULATE</text>
<text x="48.3" y="232.2">X1 OR C110!</text>
</g>
</svg>
